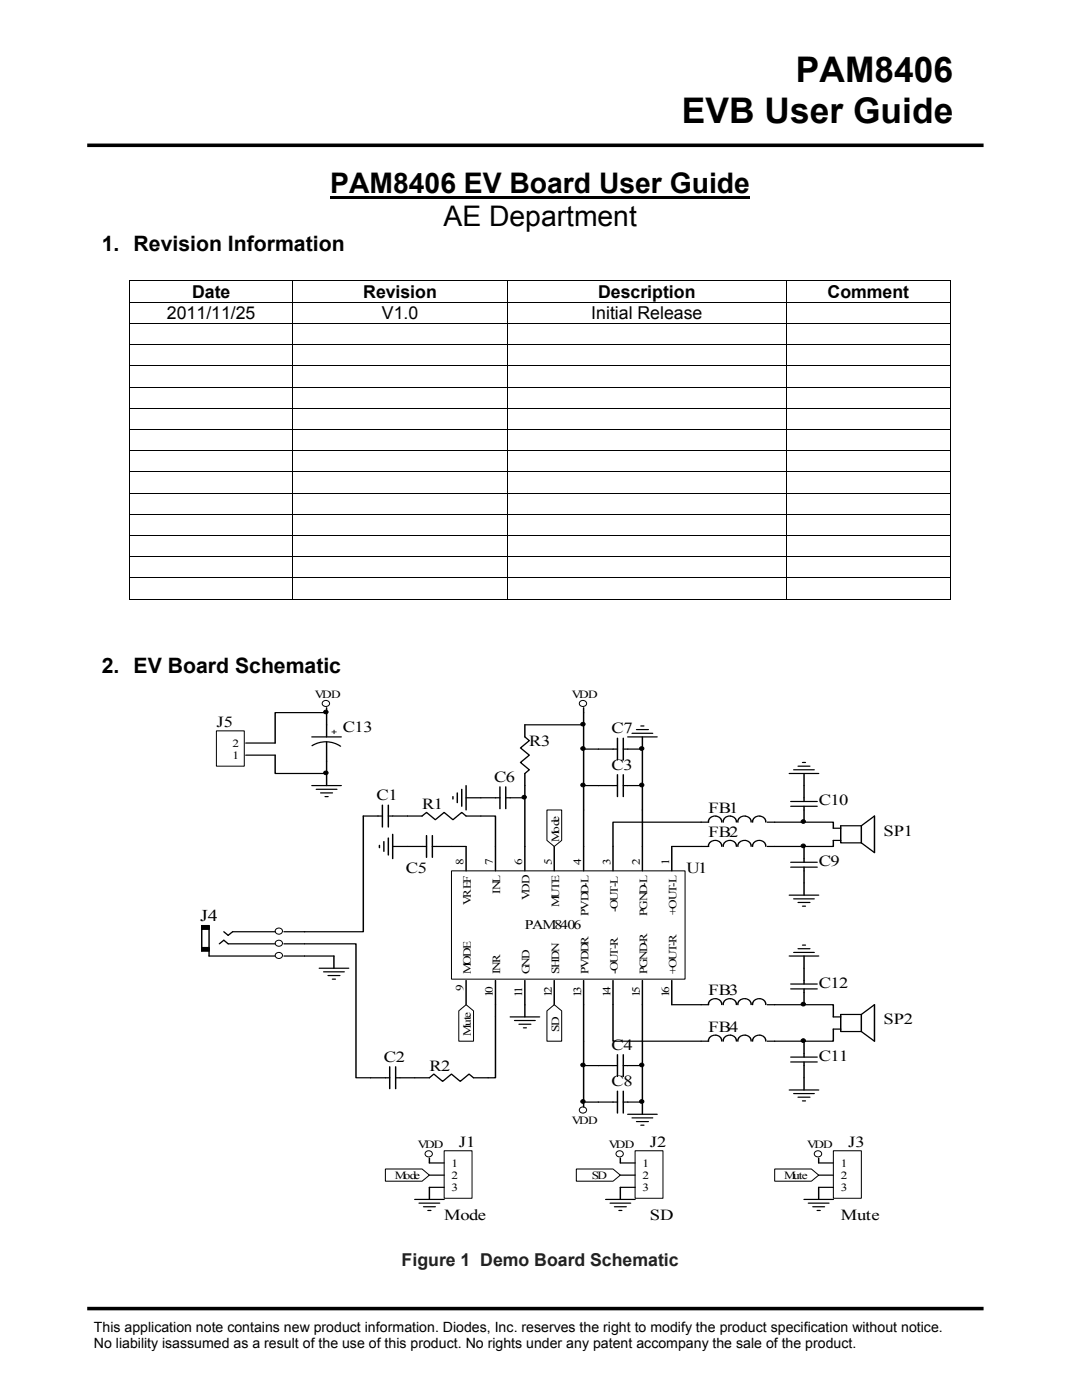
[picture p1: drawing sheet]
<svg xmlns="http://www.w3.org/2000/svg" width="216mm" height="279mm" viewBox="0 0 216 279" stroke-linecap="round" stroke-linejoin="round" font-family="sans-serif">
<path d="M17.4 29h178.9M17.4 261.2h178.9" fill="none" stroke="#000" stroke-width=".71" stroke-linecap="butt"/>
<path d="M65.9 39.1h83.7v.6h-83.7zM25.8 56h.2v.2h-.2zM189.6 56h.2v.2h-.2zM189.6 119.5h.2v.2h-.2z" fill="#000"/>
<g fill="none" stroke="#000" stroke-width=".2">
<path d="M25.8 56.1h164M25.9 56.2v4M58.4 56.2v4M101.3 56.2v4M156.8 56.2v4M189.7 56.2v4M25.8 60.3h164M25.8 64.5h164M25.8 68.8h164M25.8 73h164M25.8 77.2h164M25.9 60.4v4.1"/>
<path d="M25.9 64.6v4.1M25.9 68.9v4M25.9 73.1v4.1M25.9 77.3v4.1M58.4 60.4v4.1M58.4 64.6v4.1M58.4 68.9v4M58.4 73.1v4.1M58.4 77.3v4.1M101.3 60.4v4.1M101.3 64.6v4.1M101.3 68.9v4"/>
<path d="M101.3 73.1v4.1M101.3 77.3v4.1M156.8 60.4v4.1M156.8 64.6v4.1M156.8 68.9v4M156.8 73.1v4.1M156.8 77.3v4.1M189.7 60.4v4.1M189.7 64.6v4.1M189.7 68.9v4M189.7 73.1v4.1M189.7 77.3v4.1"/>
<path d="M25.8 81.5h164M25.8 85.7h164M25.8 89.9h164M25.8 94.2h164M25.8 98.4h164M25.9 81.6v4M25.9 85.8v4.1M25.9 90v4.1M25.9 94.3v4M25.9 98.5v4.1M58.4 81.6v4M58.4 85.8v4.1"/>
<path d="M58.4 90v4.1M58.4 94.3v4M58.4 98.5v4.1M101.3 81.6v4M101.3 85.8v4.1M101.3 90v4.1M101.3 94.3v4M101.3 98.5v4.1M156.8 81.6v4M156.8 85.8v4.1M156.8 90v4.1M156.8 94.3v4"/>
<path d="M156.8 98.5v4.1M189.7 81.6v4M189.7 85.8v4.1M189.7 90v4.1M189.7 94.3v4M189.7 98.5v4.1M25.8 102.6h164M25.8 106.9h164M25.8 111.1h164M25.8 115.3h164M25.8 119.6h32.5M25.9 102.7v4.1"/>
<path d="M25.9 107v4M25.9 111.2v4.1M25.9 115.4v4.3M58.4 102.7v4.1M58.4 107v4M58.4 111.2v4.1M58.4 115.4v4.3M58.5 119.6h42.7M101.3 102.7v4.1M101.3 107v4M101.3 111.2v4.1M101.3 115.4v4.3"/>
<path d="M101.4 119.6h55.4M156.8 102.7v4.1M156.8 107v4M156.8 111.2v4.1M156.8 115.4v4.3M156.9 119.6h32.7M189.7 102.7v4.1M189.7 107v4M189.7 111.2v4.1M189.7 115.4v4.3"/>
</g>
<path d="M33.1 135.3h149.4v109.7h-149.4z" fill="#fff"/>
<path d="M90.1 173.8h46.6v21.6h-46.6z" fill-rule="evenodd" fill="#fff" stroke="#000" stroke-width=".2"/>
<g fill="none" stroke="#000" stroke-width=".27">
<path d="M90.4 159v.5M91.2 158.2v2M92.1 157.5v3.4M93 156.8v4.8M99.8 159.2h-6.8M99.8 157v4.4M100.9 159.2h3.8M100.9 157v4.4M123.2 149.5h-6.7v12.2M123.2 156.8h-6.7M123.2 147.3v4.4M123.2 154.6v4.4"/>
<path d="M124.4 147.3v4.4M124.4 154.6v4.4M124.4 156.8h3.8M124.4 149.5h3.8M125.3 147.1h5.8M126.1 146.3h4.1M127 145.6h2.4M127.9 144.9h.6M128.2 147.1v14.6M72.5 162.9h3.8M75.7 168.7v.5M76.3 160.7v4.4"/>
<path d="M76.6 168v1.9M77.5 167.2v3.4M77.5 162.9h6.7l.9-.8 1.8 1.5 1.7-1.5 1.8 1.5 1.7-1.5 .9 .8h5.9v10.9M77.5 160.7v4.4M78.4 166.5v4.9M85.1 168.9h-6.7M85.1 166.8v4.3M86.3 166.8v4.3M86.3 168.9h6.7v4.9M104.7 168.9v4.9M110.6 168.9v4.9M116.5 168.9v4.9"/>
<path d="M122.3 168.9v4.9M128.2 168.9v4.9M134 168.9v4.9M40.3 184.7v5.1M41.7 184.7v6.1h13.2M44.7 185.9l.8 .8 .9-.8h8.5M54.9 188.4h-9.4l-.8-.8-.9 .8M56.7 185.9h4.1M56.7 188.4h4.1M56.7 190.8h4.1M63.7 193.2h5.9M64.6 194h4.1"/>
<path d="M65.5 194.7h2.3M66.3 195.4h.6M66.6 190.8v2.4M93 195.7v4.8M98.9 195.7v7.2M104.7 195.7v7.2M110.6 195.7v4.8M116.5 195.7v4.8M122.3 195.7v4.8M128.2 195.7v4.8M134 195.7v4.8M74 215.1h3.8"/>
<path d="M77.8 212.9v4.4M78.9 215.1h6.8l.9-.7 1.7 1.4 1.8-1.4 1.7 1.4 1.8-1.4 .9 .7h2.9M78.9 212.9v4.4M101.8 202.9h5.9M102.7 203.7h4.1M103.6 204.4h2.3M104.5 205.1h.5M116.5 207.8v12.1h6.7M123.2 210.5v4.3M123.2 217.8v4.3M123.2 212.7h-6.7M124.4 210.5v4.3"/>
<path d="M124.4 217.8v4.3M124.4 219.9h3.8v2.5M124.4 212.7h3.8M125.3 222.4h5.8M126.1 223.1h4.1M127 223.8h2.4M127.9 224.6h.6"/>
</g>
<path d="M55.1 185.4a.66 .66 0 0 1 1.1 0 .66 .66 0 0 1-.3 1 .65 .65 0 0 1-.8-.2 .65 .65 0 0 1 0-.8zM55.1 187.8a.65 .65 0 0 1 1 0 .65 .65 0 0 1-.2 1 .64 .64 0 0 1-.8-.1 .64 .64 0 0 1 0-.9zM55.1 190.3a.65 .65 0 0 1 1-.1 .65 .65 0 0 1-.2 1 .64 .64 0 0 1-.8-.1 .64 .64 0 0 1 0-.8z" fill="none" stroke="#000" stroke-width=".2"/>
<g fill="#000" stroke="#000" stroke-width=".27">
<path d="M40.3 189.1v.7h1.4v-.7z" fill-rule="evenodd"/>
<path d="M40.3 184.7v.8h1.4v-.8z" fill-rule="evenodd"/>
</g>
<g fill="#fff" stroke="#000" stroke-width=".2">
<path d="M109.1 201.7l1.5-1.2 1.5 1.2v6.1h-3z" fill-rule="evenodd"/>
<path d="M91.5 201.7l1.5-1.2 1.5 1.2v6.1h-3z" fill-rule="evenodd"/>
<path d="M109.1 161.6h3v6.1l-1.5 1.2-1.5-1.2z" fill-rule="evenodd"/>
</g>
<g fill="none" stroke="#000" stroke-width=".27">
<path d="M157.5 154.4h5.9M157.8 160h5.3M158.4 153.6h4.1M159.3 152.9h2.3M160.1 152.2h.6M160.4 154.4v5.6M116.5 161.6v7.3M128.2 161.6v7.3M144 164.1a1.33 1.33 0 0 0-1.3-1.2 1.33 1.33 0 0 0-1.3 1.2h-19.1v4.8M144 168.9a1.32 1.32 0 0 0-1.3-1.2 1.32 1.32 0 0 0-1.3 1.2h-7.4M146.9 164.1a1.32 1.32 0 0 0-1.3-1.2 1.32 1.32 0 0 0-1.3 1.2M146.9 168.9a1.32 1.32 0 0 0-1.3-1.2 1.32 1.32 0 0 0-1.3 1.2"/>
<path d="M149.9 164.1a1.32 1.32 0 0 0-1.3-1.2 1.32 1.32 0 0 0-1.4 1.2M149.9 168.9a1.32 1.32 0 0 0-1.3-1.2 1.32 1.32 0 0 0-1.3 1.2M152.8 164.1a1.32 1.32 0 0 0-1.3-1.2 1.32 1.32 0 0 0-1.3 1.2M152.8 168.9a1.32 1.32 0 0 0-1.3-1.2 1.32 1.32 0 0 0-1.3 1.2M153.1 164.1h13.2v1.2h1.5M157.5 178.6h5.9M157.8 160.9h5.3M157.8 173.1h5.3M157.8 172.1h5.3M158.4 179.4h4.1M160.4 160.9v3.2M160.4 168.9v3.2"/>
<path d="M160.4 173.1v5.5M167.8 167.7h-1.5v1.2h-13.2M171.9 164.8l2.6-1.9v7.3l-2.6-2M171.9 164.8v3.4M171.9 164.8h-4.1v3.4h4.1M157.5 190.8h5.9M157.8 196.4h5.3M157.8 197.4h5.3M158.4 190.1h4.1M159.3 180.1h2.3M159.3 189.3h2.3M160.1 180.8h.6"/>
<path d="M160.1 188.6h.6M160.4 190.8v5.6M160.4 197.4v3.1M116.5 200.5v7.3M144 200.5a1.32 1.32 0 0 0-1.3-1.2 1.32 1.32 0 0 0-1.3 1.2h-7.4M144 207.8a1.32 1.32 0 0 0-1.3-1.2 1.32 1.32 0 0 0-1.3 1.2h-1.5M146.9 200.5a1.32 1.32 0 0 0-1.3-1.2 1.32 1.32 0 0 0-1.3 1.2M146.9 207.8a1.32 1.32 0 0 0-1.3-1.2 1.32 1.32 0 0 0-1.3 1.2M149.9 200.5a1.32 1.32 0 0 0-1.3-1.2 1.32 1.32 0 0 0-1.3 1.2M149.9 207.8a1.32 1.32 0 0 0-1.3-1.2 1.32 1.32 0 0 0-1.3 1.2M152.8 200.5a1.32 1.32 0 0 0-1.3-1.2 1.32 1.32 0 0 0-1.3 1.2M152.8 207.8a1.32 1.32 0 0 0-1.3-1.2 1.32 1.32 0 0 0-1.3 1.2"/>
<path d="M153.1 200.5h13.2v2.4h1.5M157.5 217.5h5.9M157.8 211.9h5.3M157.8 211h5.3M158.4 218.2h4.1M159.3 219h2.3M160.1 219.7h.6M160.4 207.8v3.2M160.4 211.9v5.6M167.8 205.4h-1.5v2.4h-13.2M171.9 202.5l2.6-2v7.3l-2.6-1.9M171.9 202.5v3.4"/>
<path d="M171.9 202.5h-4.1v3.4h4.1"/>
</g>
<path d="M88.6 229.7h5.6v9.4h-5.6z" fill-rule="evenodd" fill="#fff" stroke="#000" stroke-width=".2"/>
<path d="M85.7 232.1h2.9M85.7 234.5h2.9M85.7 237h2.9" fill="none" stroke="#000" stroke-width=".27"/>
<path d="M126.7 229.7h5.6v9.4h-5.6z" fill-rule="evenodd" fill="#fff" stroke="#000" stroke-width=".2"/>
<path d="M123.8 232.1h2.9M123.8 234.5h2.9M123.8 237h2.9" fill="none" stroke="#000" stroke-width=".27"/>
<path d="M166.3 229.7h5.6v9.4h-5.6z" fill-rule="evenodd" fill="#fff" stroke="#000" stroke-width=".2"/>
<path d="M163.4 232.1h2.9M163.4 234.5h2.9M163.4 237h2.9" fill="none" stroke="#000" stroke-width=".27"/>
<g fill="#fff" stroke="#000" stroke-width=".2">
<path d="M115 233.3h7.3l1.5 1.2-1.5 1.2h-7.3z" fill-rule="evenodd"/>
<path d="M154.6 233.3h7.3l1.5 1.2-1.5 1.2h-7.3z" fill-rule="evenodd"/>
<path d="M76.9 233.3h7.3l1.5 1.2-1.5 1.2h-7.3z" fill-rule="evenodd"/>
</g>
<g fill="none" stroke="#000" stroke-width=".27">
<path d="M62.2 156.8h5.9M63.1 157.5h4.1M64 158.2h2.3M64.9 159h.6M65.2 141.2v1M65.2 154.4v2.4M116.5 144.7h-11.8v2.4l.9 .7-1.7 1.5 1.7 1.4-1.7 1.5 1.7 1.4-.9 .8v14.5M116.5 141.2v8.3M116.5 219.9v1M82.8 239.4h5.8M85.7 231.1v1M85.7 237v2.4"/>
<path d="M120.9 239.4h5.8M123.8 231.1v1M123.8 237v2.4M160.4 239.4h5.9M163.4 231.1v1M163.4 237v2.4M83.6 240.1h4.1M84.5 240.8h2.4M85.4 241.6h.6M121.7 240.1h4.1M122.6 240.8h2.4M123.5 241.6h.6"/>
<path d="M161.3 240.1h4.1M162.2 240.8h2.3M163.1 241.6h.6"/>
</g>
<path d="M64.5 140a.65 .65 0 0 1 1-.1 .65 .65 0 0 1-.2 1 .64 .64 0 0 1-.8-.1 .64 .64 0 0 1 0-.8zM115.8 140a.65 .65 0 0 1 1 0 .65 .65 0 0 1-.2 .9 .64 .64 0 0 1-.8-.1 .64 .64 0 0 1 0-.8zM85 229.8a.66 .66 0 0 1 1.1 0 .66 .66 0 0 1-.3 1 .65 .65 0 0 1-.8-.1 .65 .65 0 0 1 0-.9zM115.8 221.1a.66 .66 0 0 1 1 0 .66 .66 0 0 1-.2 1 .65 .65 0 0 1-.8-.2 .65 .65 0 0 1 0-.8zM123.1 229.8a.66 .66 0 0 1 1.1 0 .66 .66 0 0 1-.3 1 .65 .65 0 0 1-.8-.1 .65 .65 0 0 1 0-.9zM162.7 229.8a.66 .66 0 0 1 1 0 .66 .66 0 0 1-.2 1 .65 .65 0 0 1-.8-.1 .65 .65 0 0 1 0-.9z" fill="none" stroke="#000" stroke-width=".2"/>
<path d="M43.2 145.9h5.5v7h-5.5z" fill-rule="evenodd" fill="#fff" stroke="#000" stroke-width=".2"/>
<path d="M62.2 147.1h5.9M62.3 148.8a5.2 5.2 0 0 1 5.6 .1M65.2 148v6.4h-10.3v-3.7h-5.9M65.2 147.1v-4.9h-10.3v6.1h-5.9M72.5 162.9v23h-11.7M60.8 188.4h10.2v26.7h3M60.8 190.8h5.8M98.9 202.9v12.2h-1.5M122.3 200.5v7.3h17.6M128.2 200.5v19.4" fill="none" stroke="#000" stroke-width=".27"/>
<g fill="#000" stroke="#000" stroke-width=".2">
<circle cx="65.1" cy="154.2" r=".41"/>
<circle cx="65.1" cy="142.1" r=".41"/>
<circle cx="104.6" cy="159.1" r=".41"/>
<circle cx="116.3" cy="149.4" r=".41"/>
<circle cx="116.3" cy="156.7" r=".41"/>
<circle cx="116.4" cy="144.5" r=".4"/>
<circle cx="128.1" cy="156.7" r=".41"/>
<circle cx="128.1" cy="149.4" r=".41"/>
<circle cx="160.3" cy="168.8" r=".4"/>
<circle cx="160.3" cy="164" r=".4"/>
<circle cx="116.3" cy="219.8" r=".41"/>
<circle cx="116.4" cy="212.5" r=".4"/>
<circle cx="128.1" cy="219.8" r=".41"/>
<circle cx="128.1" cy="212.5" r=".4"/>
<circle cx="160.3" cy="207.7" r=".4"/>
<circle cx="160.3" cy="200.4" r=".4"/>
</g>
<g font-size="7">
<text x="158.8" y="16.3">PAM8406</text>
<text x="136.1" y="24.4">EVB User Guide</text>
</g>
<g font-size="5.7">
<text x="65.9" y="38.5">PAM8406 EV Board User Guide</text>
<text x="88.5" y="45">AE Department</text>
</g>
<g font-size="4.2">
<text x="20.3" y="50.2">1. Revision Information</text>
<text x="20.3" y="134.3">2. EV Board Schematic</text>
</g>
<g font-size="3.5">
<text x="38.3" y="59.4">Date</text>
<text x="72.5" y="59.4">Revision</text>
<text x="119.3" y="59.4">Description</text>
<text x="165.1" y="59.4">Comment</text>
<text x="33.3" y="63.6">2011/11/25</text>
<text x="76.2" y="63.6">V1.0</text>
<text x="118" y="63.6">Initial Release</text>
</g>
<text font-size="3.5" fill="#231f20" x="80.1" y="252.6">Figure 1 Demo Board Schematic</text>
<text font-size="3.3" x="40" y="183.7">J4</text>
<g font-size="3.1">
<text x="43.2" y="145.1">J5</text>
<text x="68.4" y="146.1">C13</text>
<text x="105.6" y="148.8">R3</text>
<text x="122" y="146.4">C7</text>
<text x="122" y="153.6">C3</text>
<text x="75.1" y="159.7">C1</text>
<text x="84.2" y="161.4">R1</text>
<text x="98.6" y="156.1">C6</text>
<text x="163.4" y="160.7">C10</text>
<text x="141.4" y="162.2">FB1</text>
<text x="141.4" y="167">FB2</text>
<text x="176.3" y="166.8">SP1</text>
<text x="163.4" y="172.8">C9</text>
<text x="81" y="174.3">C5</text>
<text x="137" y="174.3">U1</text>
<text x="163.4" y="197.1">C12</text>
<text x="141.4" y="198.6">FB3</text>
<text x="122" y="209.5">C4</text>
<text x="141.4" y="205.9">FB4</text>
<text x="176.3" y="204.4">SP2</text>
<text x="76.6" y="211.9">C2</text>
<text x="85.7" y="213.7">R2</text>
<text x="163.4" y="211.7">C11</text>
<text x="122" y="216.8">C8</text>
<text x="91.6" y="229">J1</text>
<text x="129.7" y="229">J2</text>
<text x="169.2" y="229">J3</text>
<text x="88.6" y="243.5">Mode</text>
<text x="129.7" y="243.5">SD</text>
<text x="167.8" y="243.5">Mute</text>
</g>
<g font-size="2.8">
<text x="18.7" y="265.8">This application note contains new product information. Diodes, Inc. reserves the right to modify the product specification without notice.</text>
<text x="18.7" y="269">No liability isassumed as a result of the use of this product. No rights under any patent accompany the sale of the product.</text>
</g>
<text font-size="2.6" x="104.8" y="185.3">PAM8406</text>
<g font-size="2.2">
<text x="62.8" y="139.3">VDD</text>
<text x="114.1" y="139.3">VDD</text>
<text x="46.4" y="149">2</text>
<text x="46.4" y="151.4">1</text>
<text x="92.5" y="172.6" transform="rotate(-90 92.5 172.6)">8</text>
<text x="98.4" y="172.6" transform="rotate(-90 98.4 172.6)">7</text>
<text x="104.2" y="172.6" transform="rotate(-90 104.2 172.6)">6</text>
<text x="110.1" y="172.6" transform="rotate(-90 110.1 172.6)">5</text>
<text x="111.5" y="168.1" transform="rotate(-90 111.5 168.1)">Mode</text>
<text x="116" y="172.6" transform="rotate(-90 116 172.6)">4</text>
<text x="121.8" y="172.6" transform="rotate(-90 121.8 172.6)">3</text>
<text x="127.7" y="172.6" transform="rotate(-90 127.7 172.6)">2</text>
<text x="133.5" y="172.6" transform="rotate(-90 133.5 172.6)">1</text>
<text x="99.8" y="178.4" transform="rotate(-90 99.8 178.4)">INL</text>
<text x="105.7" y="179.6" transform="rotate(-90 105.7 179.6)">VDD</text>
<text x="94" y="180.6" transform="rotate(-90 94 180.6)">VREF</text>
<text x="111.5" y="181.1" transform="rotate(-90 111.5 181.1)">MUTE</text>
<text x="117.4" y="182.8" transform="rotate(-90 117.4 182.8)">PVDD-L</text>
<text x="123.3" y="182.1" transform="rotate(-90 123.3 182.1)">-OUT-L</text>
<text x="129.1" y="182.8" transform="rotate(-90 129.1 182.8)">PGND-L</text>
<text x="135" y="182.5" transform="rotate(-90 135 182.5)">+OUT-L</text>
<text x="92.5" y="197.8" transform="rotate(-90 92.5 197.8)">9</text>
<text x="94" y="194.5" transform="rotate(-90 94 194.5)">MODE</text>
<text x="99.8" y="194.5" transform="rotate(-90 99.8 194.5)">INR</text>
<text x="105.7" y="194.5" transform="rotate(-90 105.7 194.5)">GND</text>
<text x="111.5" y="194.5" transform="rotate(-90 111.5 194.5)">SHDN</text>
<text x="117.4" y="194.5" transform="rotate(-90 117.4 194.5)">PVDDR</text>
<text x="123.3" y="194.5" transform="rotate(-90 123.3 194.5)">-OUT-R</text>
<text x="129.1" y="194.5" transform="rotate(-90 129.1 194.5)">PGND-R</text>
<text x="135" y="194.5" transform="rotate(-90 135 194.5)">+OUT-R</text>
<text x="98.4" y="199.1" transform="rotate(-90 98.4 199.1)">10</text>
<text x="104.2" y="199.1" transform="rotate(-90 104.2 199.1)">11</text>
<text x="110.1" y="199.1" transform="rotate(-90 110.1 199.1)">12</text>
<text x="116" y="199.1" transform="rotate(-90 116 199.1)">13</text>
<text x="121.8" y="199.1" transform="rotate(-90 121.8 199.1)">14</text>
<text x="127.7" y="199.1" transform="rotate(-90 127.7 199.1)">15</text>
<text x="133.5" y="199.1" transform="rotate(-90 133.5 199.1)">16</text>
<text x="94" y="206.7" transform="rotate(-90 94 206.7)">Mute</text>
<text x="111.5" y="205.9" transform="rotate(-90 111.5 205.9)">SD</text>
<text x="114.1" y="224.3">VDD</text>
<text x="83.4" y="229.2">VDD</text>
<text x="90.1" y="232.8">1</text>
<text x="121.5" y="229.2">VDD</text>
<text x="128.2" y="232.8">1</text>
<text x="161" y="229.2">VDD</text>
<text x="167.8" y="232.8">1</text>
<text x="78.8" y="235.2">Mode</text>
<text x="90.1" y="235.2">2</text>
<text x="90.1" y="237.7">3</text>
<text x="118.1" y="235.2">SD</text>
<text x="128.2" y="235.2">2</text>
<text x="128.2" y="237.7">3</text>
<text x="156.5" y="235.2">Mute</text>
<text x="167.8" y="235.2">2</text>
<text x="167.8" y="237.7">3</text>
</g>
<text font-size="1.7" x="66.1" y="146.7">+</text>
</svg>
